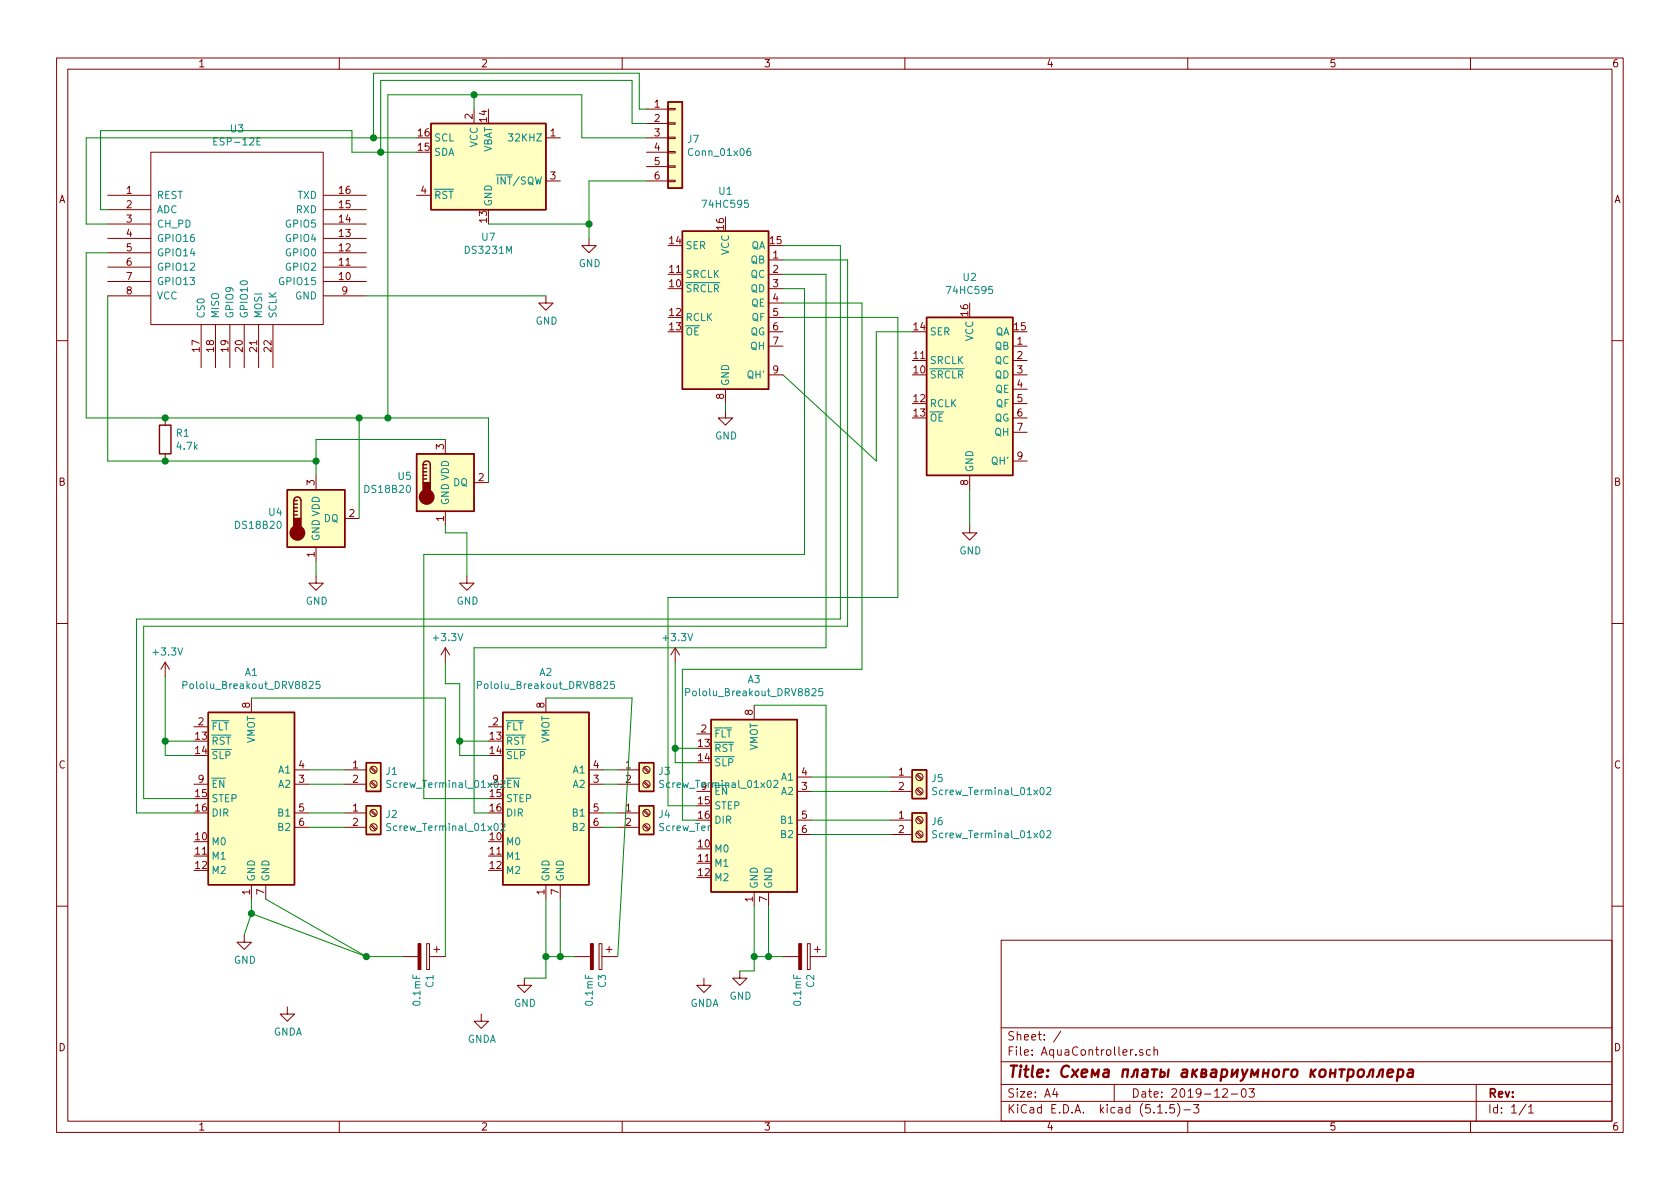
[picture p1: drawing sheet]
<svg xmlns="http://www.w3.org/2000/svg" width="297mm" height="210mm" viewBox="0 0 297 210" stroke-linecap="round" stroke-linejoin="round" font-family="sans-serif">
<g fill="none" stroke="#840000" stroke-width=".18">
<path d="M10 10.3h277v189.9h-277zM12 12.2h273v186.1h-273zM60 10.3v1.9M83.8 19.3v2.5M110 10.3v1.9M114.3 19.3h3.8M118.1 19.2h1.3v.2h-1.3zM160 10.3v1.9M210 10.3v1.9M260 10.3v1.9M19 34.5h7.7M19 39.6h7.7"/>
<path d="M19 37.1h7.7M26.7 26.9h30.4v30.5h-30.4zM57.1 34.5h7.7M57.1 39.6h7.7M57.1 37.1h7.7M73.7 34.5h2.5M96.5 24.4h2.6M96.5 32h2.6M114.3 21.8h3.8M114.3 24.4h3.8M114.3 26.9h3.8M114.3 29.5h3.8"/>
<path d="M114.3 32h3.8M118.1 29.3h1.3v.3h-1.3zM118.1 31.9h1.3v.2h-1.3zM118.1 26.8h1.3v.2h-1.3zM118.1 21.7h1.3v.3h-1.3zM118.1 24.3h1.3v.2h-1.3zM19 49.8h7.7M19 47.2h7.7M19 44.7h7.7M19 42.2h7.7M19 52.3h7.7M35.6 57.4v7.6"/>
<path d="M38.1 57.4v7.6M40.6 57.4v7.6M43.2 57.4v7.6M45.7 57.4v7.6M48.3 57.4v7.6M57.1 49.8h7.7M57.1 47.2h7.7M57.1 44.7h7.7M57.1 42.2h7.7M57.1 52.3h7.7M96.5 52.3v1.3h1.3l-1.3 1.3-1.3-1.3h1.3M104.1 42.2v1.2h1.3l-1.3 1.3-1.2-1.3h1.2"/>
<path d="M135.9 46h2.5M135.9 48.5h2.5M135.9 51h2.5M135.9 53.6h2.5M135.9 56.1h2.5M135.9 58.7h2.5M10 60.2h2M29.2 73.9v1.3M78.7 77.7v2.6M128.3 72.6v1.3h1.2l-1.2 1.3-1.3-1.3h1.3M128.3 68.8v2.6M135.9 61.2h2.5"/>
<path d="M135.9 66.3h2.5M179.1 61.2h2.5M179.1 63.7h2.5M179.1 66.3h2.5M179.1 68.8h2.5M179.1 71.4h2.5M179.1 73.9h2.5M179.1 76.4h2.5M285 60.2h2M29.2 80.3v1.2M55.9 84.1v2.5M55.9 96.8v2.5"/>
<path d="M61 91.7h2.5M78.7 90.4v2.6M83.8 85.3h2.6M171.4 93v1.2h1.3l-1.3 1.3-1.2-1.3h1.2M171.4 84.1v2.5M179.1 81.5h2.5M10 110.3h2M29.2 117.1v2.5M29.2 117.1l-.8 1.3M29.2 117.1l.8 1.3M55.9 101.8v1.3h1.2l-1.2 1.3-1.3-1.3h1.3M78.7 114.5l-.7 1.3"/>
<path d="M78.7 114.5v2.6M78.7 114.5l.8 1.3M82.5 101.8v1.3h1.3l-1.3 1.3-1.2-1.3h1.2M119.4 114.5l-.8 1.3M119.4 114.5v2.6M119.4 114.5l.7 1.3M285 110.3h2M34.3 128.5h2.5M34.3 138.7h2.5M44.4 123.4v2.6M52.1 138.7h2.5M52.1 136.1h2.5"/>
<path d="M61 138.7h3.8M61 136.1h3.8M65.5 138.3l.9 .9M65.5 135.8l.9 .8M65.7 138.2l.8 .8M65.7 135.6l.8 .9M86.4 128.5h2.5M86.4 138.7h2.5M96.5 123.4v2.6M104.1 138.7h2.6M104.1 136.1h2.6M109.2 138.7h3.8"/>
<path d="M109.2 136.1h3.8M113.8 138.3l.8 .9M113.8 135.8l.8 .8M113.9 138.2l.9 .8M113.9 135.6l.9 .9M123.2 129.8h2.5M133.3 124.7v2.5M141 139.9h2.5M141 137.4h2.5M157.5 139.9h3.8M157.5 137.4h3.8M162 139.6l.9 .9"/>
<path d="M162 137.1l.9 .8M162.2 139.4l.9 .9M162.2 136.9l.9 .8M44.4 156.5v2.5M47 156.5v2.5M52.1 143.8h2.5M52.1 146.3h2.5M61 143.8h3.8M61 146.3h3.8M65.5 146l.9 .8M65.5 143.4l.9 .9M65.7 145.8l.8 .8"/>
<path d="M65.7 143.3l.8 .8M96.5 156.5v2.5M99.1 156.5v2.5M104.1 143.8h2.6M104.1 146.3h2.6M109.2 143.8h3.8M109.2 146.3h3.8M113.8 146l.8 .8M113.8 143.4l.8 .9M113.9 145.8l.9 .8M113.9 143.3l.9 .8M133.3 157.7v2.6"/>
<path d="M135.9 157.7v2.6M141 145h2.5M141 147.6h2.5M157.5 145h3.8M157.5 147.6h3.8M162 147.2l.9 .9M162 144.7l.9 .8M162.2 147.1l.9 .8M162.2 144.5l.9 .9M10 160.2h2M43.2 165.3v1.3h1.2l-1.2 1.3-1.3-1.3h1.3M50.8 178v1.3h1.3l-1.3 1.3-1.3-1.3h1.3"/>
<path d="M71.1 169.2h2.8M75.4 166.9h.5v4.5h-.5zM75.9 169.2h2.8M76.7 167.9h1M77.2 167.4v1M85.1 179.3v1.3h1.3l-1.3 1.3-1.3-1.3h1.3M92.7 173v1.2h1.3l-1.3 1.3-1.3-1.3h1.3M101.6 169.2h2.8M105.9 166.9h.5v4.5h-.5zM106.4 169.2h2.8M107.2 167.9h1M107.7 167.4v1"/>
<path d="M124.5 173v1.2h1.2l-1.2 1.3-1.3-1.3h1.3M130.8 171.7v1.3h1.3l-1.3 1.2-1.3-1.2h1.3M138.4 169.2h2.8M142.7 166.9h.6v4.5h-.6zM143.3 169.2h2.7M144 167.9h1M144.5 167.4v1M177 166.3h108v32h-108zM285 160.2h2M60 198.3v1.9M110 198.3v1.9M160 198.3v1.9"/>
<path d="M177 194.8h108M177 191.8h108M177 187.8h108M177 181.8h108M186.5 192.5l-.4 1h1M186.8 193v1M187.6 182.3l-1.3 2M197 191.8v3M200.8 186.5v.1M202.1 185.7l-.4-.1-.2 .2v.2l.6 .2v.3h-.6M203.4 185.7l-.4-.1-.3 .3 .1 .6h.6M204 185.7l.3-.1 .3 .1 .1 .9"/>
<path d="M204 185.1v1.5M204.7 196.8h.8M206.2 196.7v.1M207.6 195.3h-.7l-.1 .7 .2-.1 .5 .1 .2 .2-.1 .5-.2 .1-.6-.1M208.2 195.1a1.71 1.71 0 0 1 0 2.3M209.3 196.3h1.2M210 198.3v1.9M211 195.3h1l-.5 .6 .4 .1v.7l-.2 .1-.7-.1M216.2 192.7l.2-.2h.4l.2 .5-.9 1h.9M217.7 193.5h1.1M219.6 192.7l.4-.2a.94 .94 0 0 1 0 1.5 .82 .82 0 0 1-.4-1.3zM220.8 192.5h1l-.5 .6 .4 .1v.7l-.2 .1-.7-.1"/>
<path d="M260 198.3v1.9M261 191.8v6.5M269.8 195.2l-1.2 2M270.3 195.8l.4-.5v1.5M270.3 196.8h.8"/>
<circle cx="66" cy="136.1" r=".63"/>
<circle cx="66" cy="138.7" r=".63"/>
<circle cx="114.3" cy="136.1" r=".63"/>
<circle cx="114.3" cy="138.7" r=".63"/>
<circle cx="162.6" cy="139.9" r=".63"/>
<circle cx="162.6" cy="137.4" r=".63"/>
<circle cx="66" cy="143.8" r=".63"/>
<circle cx="66" cy="146.3" r=".63"/>
<circle cx="114.3" cy="146.3" r=".63"/>
<circle cx="114.3" cy="143.8" r=".63"/>
<circle cx="162.6" cy="145" r=".63"/>
<circle cx="162.6" cy="147.6" r=".63"/>
</g>
<g fill="none" stroke="#840000" stroke-width=".41">
<path d="M189 188.6a.87 .87 0 0 0-1 0 .87 .87 0 0 0-.3 1 .69 .69 0 0 0 .3 .8 .69 .69 0 0 0 .8-.1M189.6 189.1l.9 1.3M190.7 189.1l-1.2 1.3M191.3 189.8l.9-.2v-.4l-.6-.1-.3 .3v.9l.2 .1 .5-.1M193 190.4l.1-1.3 .5 1.1 .7-1.1-.2 1.3M195.2 189.2h.8l-.1 1.2M196.1 189.6l-.7 .1a.4 .4 0 0 0-.4 .3 .4 .4 0 0 0 .3 .4l.7-.1M198.4 190.4l.2-1.3h.9l-.2 1.3M200.1 190.4l.3-.2 .3-1 .5-.1-.2 1.3M202.1 189.2h.8l-.1 1.2M202.9 189.6l-.6 .1a.4 .4 0 0 0-.4 .3 .4 .4 0 0 0 .3 .4l.6-.1M203.7 189.1h.9"/>
<path d="M204.1 189.1l-.1 1.3M205.3 189.1l-.2 1.3h.5a.52 .52 0 0 0 .3-.7l-.7-.1M206.6 189.1l-.1 1.3M209.1 189.2h.8l-.1 1.2M209.9 189.6l-.7 .1a.41 .41 0 0 0-.3 .3 .41 .41 0 0 0 .2 .4l.7-.1M210.9 189.1l-.2 1.3M211 189.7l.5 .7M211.7 189.1l-.9 .8M212.5 189.8l.6-.1 .2-.3-.3-.3h-.5l-.1 1.3 .8-.1 .1-.2-.1-.2-.3-.1M214.2 189.2h.8v1.2M215.1 189.6l-.7 .1a.4 .4 0 0 0-.3 .3 .4 .4 0 0 0 .2 .4l.7-.1M216.1 189.2h.7l.2 .3-.1 .6a.66 .66 0 0 1-1 .2"/>
<path d="M216.1 189.1l-.3 2M217.9 189.1l-.2 1.3 1.1-1.3-.1 1.3M219.6 189.1l.3 1.3M220.6 189.1l-.9 1.8-.3 .2M221.2 190.4l.1-1.3 .5 1.1 .7-1.1-.2 1.3M223.4 189.8h.8M223.4 189.1l-.1 1.3M224.3 189.1l-.2 1.3M225.2 189.3a.53 .53 0 0 1 .6-.2 .53 .53 0 0 1 .4 .4l-.1 .6a.54 .54 0 0 1-.5 .4 .54 .54 0 0 1-.6-.4zM227.8 189.1h-.7l-.2 1.3M228.5 189.3a.53 .53 0 0 1 .5-.2 .53 .53 0 0 1 .4 .4l-.1 .6a.54 .54 0 0 1-.5 .4 .54 .54 0 0 1-.5-.4zM231.9 189.1l-.2 1.3"/>
<path d="M232 189.7l.4 .7M232.6 189.1l-.9 .8M233.6 189.2a.54 .54 0 0 1 .8 .3l-.1 .6a.56 .56 0 0 1-.5 .4 .56 .56 0 0 1-.6-.4l.1-.6zM235.2 189.8h.9M235.3 189.1l-.2 1.3M236.1 189.1l-.1 1.3M236.8 189.1h1M237.3 189.1l-.2 1.3M238.4 189.2h.8l.1 .3v.6a.66 .66 0 0 1-1 .2M238.4 189.1l-.2 2M240.3 189.2a.54 .54 0 0 1 .9 .3l-.1 .6a.56 .56 0 0 1-.5 .4 .56 .56 0 0 1-.6-.4l.1-.6zM241.7 190.4l.3-.2 .3-1 .5-.1-.1 1.3"/>
<path d="M243.4 190.4l.4-.2 .3-1 .5-.1-.2 1.3M245.3 189.8l1-.2v-.4h-.8l-.2 1 .2 .2 .6-.1M247.2 189.2l.6-.1 .3 .2v.2l-.1 .8a.69 .69 0 0 1-.9 0M247.2 189.1l-.2 2M249 189.2h.8l-.1 1.2M249.9 189.6l-.7 .1a.4 .4 0 0 0-.4 .3 .4 .4 0 0 0 .3 .4l.7-.1"/>
</g>
<g fill="#ffffc2" stroke="#ffffc2" stroke-width=".18">
<path d="M113 142.5h2.6v5.1h-2.6z"/>
<path d="M125.7 127.2h15.3v30.5h-15.3z"/>
<path d="M88.9 126h15.2v30.5h-15.2z"/>
<path d="M161.3 136.1h2.5v5.1h-2.5z"/>
<path d="M161.3 143.8h2.5v5h-2.5z"/>
<path d="M113 134.9h2.6v5h-2.6z"/>
<path d="M163.8 56.1h15.3v28h-15.3z"/>
<path d="M64.8 134.9h2.5v5h-2.5z"/>
<path d="M64.8 142.5h2.5v5.1h-2.5z"/>
<path d="M118.1 18h2.5v15.3h-2.5z"/>
<path d="M73.7 80.3h10.1v10.1h-10.1z"/>
<path d="M50.8 86.6h10.2v10.2h-10.2z"/>
<path d="M36.8 126h15.3v30.5h-15.3z"/>
<path d="M120.6 40.9h15.3v27.9h-15.3z"/>
<path d="M76.2 21.8h20.3v15.3h-20.3z"/>
</g>
<g fill="none" stroke="#840000" stroke-width=".25">
<path d="M118.1 18h2.5v15.3h-2.5zM76.2 21.8h20.3v15.3h-20.3zM120.6 40.9h15.3v27.9h-15.3zM163.8 56.1h15.3v28h-15.3zM28.2 75.2h2v5.1h-2zM50.8 86.6h10.2v10.2h-10.2zM51.9 88.5a.63 .63 0 0 1 .7-.6 .63 .63 0 0 1 .6 .6v3.2M51.9 91.1h.7M51.9 90.4h.7M51.9 89.8h.7M51.9 89.1h.7M51.9 88.5v3.2"/>
<path d="M51.9 88.5h.7M73.7 80.3h10.1v10.1h-10.1zM74.8 82.2a.63 .63 0 0 1 .6-.7 .63 .63 0 0 1 .7 .7v3.1M74.8 84.7h.6M74.8 84.1h.6M74.8 83.4h.6M74.8 82.8h.6M74.8 82.2v3.1M74.8 82.2h.6M36.8 126h15.3v30.5h-15.3zM64.8 134.9h2.5v5h-2.5zM88.9 126h15.2v30.5h-15.2z"/>
<path d="M113 134.9h2.6v5h-2.6zM125.7 127.2h15.3v30.5h-15.3zM161.3 136.1h2.5v5.1h-2.5zM64.8 142.5h2.5v5.1h-2.5zM113 142.5h2.6v5.1h-2.6zM161.3 143.8h2.5v5h-2.5z"/>
</g>
<g fill="none" stroke="#008484" stroke-width=".18">
<path d="M46.1 24.4h-.7v1.2h.7M87.7 30.9h.6M132.7 26.2l-.4 .1a.87 .87 0 0 0 0 1.2l.4-.1v-.6l-.4-.1-.2 .3M32.3 121.2l.7-.1v-.5l-.7-.1v1.3M54.7 120.6l.4-.1 .3 .3-.1 .3-.7 .7h.8M56.5 120.5h-.6v.6l.2-.1 .4 .1v.5l-.1 .2-.5-.2M69.1 138.1l-.5-.1-.2 .1 .1 .5 .5 .2 .1 .2-.2 .3-.5-.1M84.4 121.2l.7-.1v-.5l-.7-.1v1.3M88.6 138.1l.5-.1 .2 .3-.1 .3-.7 .7h.8M106.7 120.6l.5-.1 .2 .3v.3l-.7 .7h.7M108.6 120.5h-.6l-.1 .6 .2-.1 .5 .1v.5l-.2 .2-.5-.2M117.3 138.1l-.4-.1-.2 .1v.5l.6 .2v.2l-.2 .3-.5-.1"/>
<path d="M121.2 122.4l.7-.1v-.4l-.7-.1v1.2M136.8 138.1l.5-.1 .2 .3v.3l-.7 .7h.7M143.6 121.9l.4-.1 .3 .3-.1 .2-.7 .7h.8M145.4 121.8h-.6v.6l.2-.2 .4 .2v.5l-.1 .1-.5-.1M165.6 139.3h-.5l-.2 .1 .1 .4 .6 .2v.3l-.2 .2h-.5M185.1 139.4l.5-.1 .2 .3v.2l-.8 .7h.8M69.1 145.7l-.5-.1-.2 .1 .1 .5 .5 .2 .1 .3-.2 .2-.5-.1M88.6 145.7l.5-.1 .2 .4-.1 .2-.7 .7h.8M117.3 145.7l-.4-.1-.2 .1v.5l.6 .2v.3l-.2 .2-.5-.1M136.8 145.7l.5-.1 .2 .4v.2l-.7 .7h.7M165.6 147l-.5-.1-.2 .1 .1 .4 .6 .3v.2l-.2 .3-.5-.1M185.1 147l.5-.1 .2 .3v.2l-.8 .8h.8"/>
</g>
<g fill="#840000" stroke="#840000" stroke-width=".18">
<path d="M104.4 166.9h.5v4.5h-.5z"/>
<path d="M141.2 166.9h.5v4.5h-.5z"/>
<path d="M73.9 166.9h.5v4.5h-.5z"/>
</g>
<g fill="#840000" stroke="#840000" stroke-width=".25">
<path d="M74.8 85.3h1.3v1.9h-1.3z"/>
<path d="M51.9 91.7h1.3v1.9h-1.3z"/>
<circle cx="75.4" cy="87.9" r="1.27"/>
<circle cx="52.6" cy="94.2" r="1.27"/>
</g>
<g fill="none" stroke="#008400" stroke-width=".18">
<path d="M83.8 16.8v2.5M114.3 19.3h-1.3v-6.4h-47v11.5M73.7 24.4h-58.5v15.2h3.8M73.7 26.9h-11.5v-3.8h-44.4v14h1.2M86.4 39.6h17.7M114.3 21.8h-2.5v-7.6h-44.5v12.7M114.3 24.4h-11.4v-7.6h-34.3v57.1M114.3 32h-10.2v10.2M19 44.7h-3.8v29.2h71.2v11.4M19 52.3v29.2h36.9M64.8 52.3h31.7M138.4 48.5h7.6v66h-62.2v29.3h2.6"/>
<path d="M138.4 43.4h10.2v66.1h-124.5v34.3h10.2M138.4 46h11.5v64.7h-124.5v30.5h8.9M138.4 51h3.8v47h-67.3v43.2h11.5M138.4 56.1h20.3v49.6h-40.6v36.8h5.1M138.4 53.6h14v64.8h-31.8v26.6h2.6M161.3 58.7h-6.4v22.8l-16.5-15.2M63.5 73.9v17.8M78.7 77.7h-22.8v6.4M128.3 71.4v1.2M55.9 99.3v2.5M78.7 93v1.2h3.8v7.6M171.4 86.6v6.4"/>
<path d="M29.2 119.6v14h5.1M78.7 117.1v3.8h2.6v12.7h5.1M119.4 117.1v17.8h3.8M29.2 131.1h5.1M44.4 123.4h34.3v45.8M54.6 138.7h6.4M54.6 136.1h6.4M81.3 131.1h5.1M96.5 123.4h15.3l-2.6 45.8M106.7 138.7h2.5M106.7 136.1h2.5M119.4 132.3h3.8"/>
<path d="M133.3 124.7h12.7v44.5M143.5 137.4h14M143.5 139.9h14M44.4 159v2.5M47 159l17.8 10.2M54.6 143.8h6.4M54.6 146.3h6.4M96.5 159v14h-3.8M99.1 159v10.2M106.7 143.8h2.5M106.7 146.3h2.5M143.5 145h14"/>
<path d="M143.5 147.6h14M44.4 161.5l-1.2 3.8M44.4 161.5l20.4 7.7M64.8 169.2h6.3M96.5 169.2h5.1M133.3 169.2h5.1M133.3 160.3v11.4h-2.5M135.9 160.3v8.9"/>
</g>
<g fill="#008400" stroke="#008400" stroke-width=".25">
<circle cx="135.9" cy="169.2" r=".51"/>
<circle cx="29.2" cy="73.9" r=".51"/>
<circle cx="63.5" cy="73.9" r=".51"/>
<circle cx="67.3" cy="26.9" r=".51"/>
<circle cx="99.1" cy="169.2" r=".51"/>
<circle cx="29.2" cy="131.1" r=".51"/>
<circle cx="133.4" cy="169.2" r=".51"/>
<circle cx="83.8" cy="16.8" r=".51"/>
<circle cx="96.5" cy="169.2" r=".51"/>
<circle cx="66" cy="24.4" r=".51"/>
<circle cx="55.9" cy="81.5" r=".51"/>
<circle cx="68.6" cy="73.9" r=".51"/>
<circle cx="29.2" cy="81.5" r=".51"/>
<circle cx="104.1" cy="39.6" r=".51"/>
<circle cx="81.3" cy="131.1" r=".51"/>
<circle cx="64.8" cy="169.2" r=".51"/>
<circle cx="119.4" cy="132.3" r=".51"/>
<circle cx="44.5" cy="161.5" r=".51"/>
</g>
<text font-size="2.8" fill="#840000" x="178" y="190.5">Title:</text>
<g font-size="2.1" fill="#840000">
<text x="178" y="184">Sheet: /</text>
<text x="178" y="186.7">File: AquaController.sch</text>
<text x="178" y="196.9">KiCad E.D.A. kicad (5.1.5)-3</text>
<text x="178" y="194.1">Size: A4</text>
<text x="200" y="194.1">Date: 2019-12-03</text>
<text x="263" y="194.1">Rev:</text>
<text x="263" y="196.9">Id: 1/1</text>
</g>
<g font-size="1.8" fill="#840000">
<text x="35" y="11.9">1</text>
<text x="85" y="11.9">2</text>
<text x="135" y="11.9">3</text>
<text x="185" y="11.9">4</text>
<text x="235" y="11.9">5</text>
<text x="285" y="11.9">6</text>
<text x="83.6" y="21.1" transform="rotate(-90 83.6 21.1)">2</text>
<text x="86.1" y="21.5" transform="rotate(-90 86.1 21.5)">14</text>
<text x="115.7" y="19">1</text>
<text x="115.7" y="21.6">2</text>
<text x="74" y="26.7">15</text>
<text x="74" y="24.1">16</text>
<text x="97.3" y="24.1">1</text>
<text x="115.7" y="24.1">3</text>
<text x="115.7" y="26.7">4</text>
<text x="115.7" y="29.2">5</text>
<text x="10.4" y="35.9">A</text>
<text x="22.4" y="34.3">1</text>
<text x="60" y="34.3">16</text>
<text x="74.4" y="34.3">4</text>
<text x="97.3" y="31.7">3</text>
<text x="115.7" y="31.7">6</text>
<text x="285.4" y="35.9">A</text>
<text x="22.4" y="36.8">2</text>
<text x="22.4" y="39.4">3</text>
<text x="22.4" y="41.9">4</text>
<text x="60" y="41.9">13</text>
<text x="60" y="39.4">14</text>
<text x="60" y="36.8">15</text>
<text x="86.1" y="39.3" transform="rotate(-90 86.1 39.3)">13</text>
<text x="128" y="40.6" transform="rotate(-90 128 40.6)">16</text>
<text x="22.4" y="44.4">5</text>
<text x="22.4" y="47">6</text>
<text x="60" y="47">11</text>
<text x="60" y="44.4">12</text>
<text x="118.4" y="43.2">14</text>
<text x="136.2" y="43.2">15</text>
<text x="136.7" y="45.7">1</text>
<text x="22.4" y="49.5">7</text>
<text x="22.4" y="52.1">8</text>
<text x="60" y="49.5">10</text>
<text x="60.5" y="52.1">9</text>
<text x="118.4" y="50.8">10</text>
<text x="118.4" y="48.3">11</text>
<text x="136.7" y="48.3">2</text>
<text x="136.7" y="50.8">3</text>
<text x="136.7" y="53.3">4</text>
<text x="118.4" y="55.9">12</text>
<text x="118.4" y="58.4">13</text>
<text x="136.7" y="55.9">5</text>
<text x="136.7" y="58.4">6</text>
<text x="161.6" y="58.4">14</text>
<text x="171.2" y="55.8" transform="rotate(-90 171.2 55.8)">16</text>
<text x="179.4" y="58.4">15</text>
<text x="35.3" y="62.2" transform="rotate(-90 35.3 62.2)">17</text>
<text x="37.8" y="62.2" transform="rotate(-90 37.8 62.2)">18</text>
<text x="40.4" y="62.2" transform="rotate(-90 40.4 62.2)">19</text>
<text x="42.9" y="62.2" transform="rotate(-90 42.9 62.2)">20</text>
<text x="45.5" y="62.2" transform="rotate(-90 45.5 62.2)">21</text>
<text x="48" y="62.2" transform="rotate(-90 48 62.2)">22</text>
<text x="136.7" y="61">7</text>
<text x="161.6" y="63.5">11</text>
<text x="179.9" y="61">1</text>
<text x="179.9" y="63.5">2</text>
<text x="128" y="70.6" transform="rotate(-90 128 70.6)">8</text>
<text x="136.7" y="66">9</text>
<text x="161.6" y="66">10</text>
<text x="161.6" y="71.1">12</text>
<text x="179.9" y="66">3</text>
<text x="179.9" y="68.6">4</text>
<text x="179.9" y="71.1">5</text>
<text x="161.6" y="73.7">13</text>
<text x="179.9" y="73.7">6</text>
<text x="179.9" y="76.2">7</text>
<text x="78.5" y="79.5" transform="rotate(-90 78.5 79.5)">3</text>
<text x="179.9" y="81.3">9</text>
<text x="10.4" y="85.9">B</text>
<text x="55.6" y="85.8" transform="rotate(-90 55.6 85.8)">3</text>
<text x="84.6" y="85.1">2</text>
<text x="171.2" y="85.8" transform="rotate(-90 171.2 85.8)">8</text>
<text x="285.4" y="85.9">B</text>
<text x="61.7" y="91.4">2</text>
<text x="78.5" y="92.2" transform="rotate(-90 78.5 92.2)">1</text>
<text x="55.6" y="98.5" transform="rotate(-90 55.6 98.5)">1</text>
<text x="44.2" y="125.2" transform="rotate(-90 44.2 125.2)">8</text>
<text x="96.3" y="125.2" transform="rotate(-90 96.3 125.2)">8</text>
<text x="34.6" y="130.8">13</text>
<text x="35.1" y="128.3">2</text>
<text x="86.7" y="130.8">13</text>
<text x="87.1" y="128.3">2</text>
<text x="124" y="129.5">2</text>
<text x="133.1" y="126.5" transform="rotate(-90 133.1 126.5)">8</text>
<text x="10.4" y="135.9">C</text>
<text x="34.6" y="133.3">14</text>
<text x="52.9" y="135.9">4</text>
<text x="62.4" y="135.9">1</text>
<text x="86.7" y="133.3">14</text>
<text x="104.9" y="135.9">4</text>
<text x="110.6" y="135.9">1</text>
<text x="123.5" y="132.1">13</text>
<text x="123.5" y="134.6">14</text>
<text x="141.8" y="137.2">4</text>
<text x="158.9" y="137.2">1</text>
<text x="285.4" y="135.9">C</text>
<text x="34.6" y="141">15</text>
<text x="34.6" y="143.5">16</text>
<text x="35.1" y="138.4">9</text>
<text x="52.9" y="138.4">3</text>
<text x="52.9" y="143.5">5</text>
<text x="62.4" y="138.4">2</text>
<text x="62.4" y="143.5">1</text>
<text x="86.7" y="141">15</text>
<text x="86.7" y="143.5">16</text>
<text x="87.1" y="138.4">9</text>
<text x="104.9" y="138.4">3</text>
<text x="104.9" y="143.5">5</text>
<text x="110.6" y="143.5">1</text>
<text x="110.6" y="138.4">2</text>
<text x="123.5" y="142.2">15</text>
<text x="141.8" y="139.7">3</text>
<text x="158.9" y="139.7">2</text>
<text x="34.6" y="148.6">10</text>
<text x="52.9" y="146">6</text>
<text x="62.4" y="146">2</text>
<text x="86.7" y="148.6">10</text>
<text x="104.9" y="146">6</text>
<text x="110.6" y="146">2</text>
<text x="123.5" y="149.9">10</text>
<text x="123.5" y="144.8">16</text>
<text x="141.8" y="144.8">5</text>
<text x="141.8" y="147.3">6</text>
<text x="158.9" y="144.8">1</text>
<text x="158.9" y="147.3">2</text>
<text x="34.6" y="151.1">11</text>
<text x="34.6" y="153.7">12</text>
<text x="86.7" y="151.1">11</text>
<text x="86.7" y="153.7">12</text>
<text x="123.5" y="152.4">11</text>
<text x="123.5" y="154.9">12</text>
<text x="44.2" y="158.2" transform="rotate(-90 44.2 158.2)">1</text>
<text x="46.7" y="158.2" transform="rotate(-90 46.7 158.2)">7</text>
<text x="96.3" y="158.2" transform="rotate(-90 96.3 158.2)">1</text>
<text x="98.8" y="158.2" transform="rotate(-90 98.8 158.2)">7</text>
<text x="133.1" y="159.5" transform="rotate(-90 133.1 159.5)">1</text>
<text x="135.6" y="159.5" transform="rotate(-90 135.6 159.5)">7</text>
<text x="10.4" y="185.9">D</text>
<text x="285.4" y="185.9">D</text>
<text x="35" y="199.9">1</text>
<text x="85" y="199.9">2</text>
<text x="135" y="199.9">3</text>
<text x="185" y="199.9">4</text>
<text x="235" y="199.9">5</text>
<text x="285" y="199.9">6</text>
</g>
<g font-size="1.8" fill="#008484">
<text x="40.8" y="23.4">U3</text>
<text x="38.3" y="25.7">ESP-12E</text>
<text x="76.7" y="27.6">SDA</text>
<text x="76.7" y="25">SCL</text>
<text x="84.5" y="26.1" transform="rotate(-90 84.5 26.1)">VCC</text>
<text x="87" y="27.2" transform="rotate(-90 87 27.2)">VBAT</text>
<text x="90.4" y="25">32KHZ</text>
<text x="121.6" y="25.3">J7</text>
<text x="122" y="27.6">Conn_01x06</text>
<text x="27.7" y="35.2">REST</text>
<text x="52.6" y="35.2">TXD</text>
<text x="76.7" y="35.2">RST</text>
<text x="88.4" y="32.6">INT/SQW</text>
<text x="127.2" y="34.4">U1</text>
<text x="27.7" y="37.7">ADC</text>
<text x="27.7" y="40.3">CH_PD</text>
<text x="50.7" y="40.3">GPIO5</text>
<text x="52.4" y="37.7">RXD</text>
<text x="87" y="36.6" transform="rotate(-90 87 36.6)">GND</text>
<text x="124.5" y="36.7">74HC595</text>
<text x="27.7" y="42.8">GPIO16</text>
<text x="27.7" y="45.3">GPIO14</text>
<text x="27.7" y="47.9">GPIO12</text>
<text x="50.7" y="47.9">GPIO2</text>
<text x="50.7" y="45.3">GPIO0</text>
<text x="50.7" y="42.8">GPIO4</text>
<text x="82.4" y="44.9">DS3231M</text>
<text x="85.2" y="42.6">U7</text>
<text x="102.3" y="47.2">GND</text>
<text x="121.2" y="44.1">SER</text>
<text x="128.9" y="45.1" transform="rotate(-90 128.9 45.1)">VCC</text>
<text x="132.7" y="46.6">QB</text>
<text x="132.7" y="44.1">QA</text>
<text x="27.7" y="50.4">GPIO13</text>
<text x="27.7" y="53">VCC</text>
<text x="49.7" y="50.4">GPIO15</text>
<text x="52.2" y="53">GND</text>
<text x="121.2" y="51.7">SRCLR</text>
<text x="121.2" y="49.1">SRCLK</text>
<text x="132.7" y="49.1">QC</text>
<text x="132.7" y="51.7">QD</text>
<text x="167.7" y="52">74HC595</text>
<text x="170.3" y="49.7">U2</text>
<text x="36.2" y="56.4" transform="rotate(-90 36.2 56.4)">CS0</text>
<text x="38.7" y="56.4" transform="rotate(-90 38.7 56.4)">MISO</text>
<text x="41.3" y="56.4" transform="rotate(-90 41.3 56.4)">GPIO9</text>
<text x="43.8" y="56.4" transform="rotate(-90 43.8 56.4)">GPIO10</text>
<text x="46.4" y="56.4" transform="rotate(-90 46.4 56.4)">MOSI</text>
<text x="48.9" y="56.4" transform="rotate(-90 48.9 56.4)">SCLK</text>
<text x="94.7" y="57.4">GND</text>
<text x="121.2" y="56.8">RCLK</text>
<text x="121.2" y="59.3">OE</text>
<text x="132.6" y="59.3">QG</text>
<text x="132.8" y="54.2">QE</text>
<text x="132.9" y="56.8">QF</text>
<text x="164.3" y="59.3">SER</text>
<text x="175.9" y="59.3">QA</text>
<text x="132.7" y="61.8">QH</text>
<text x="164.3" y="64.4">SRCLK</text>
<text x="172.1" y="60.4" transform="rotate(-90 172.1 60.4)">VCC</text>
<text x="175.9" y="61.8">QB</text>
<text x="175.9" y="64.4">QC</text>
<text x="128.9" y="68.3" transform="rotate(-90 128.9 68.3)">GND</text>
<text x="132.3" y="66.9">QH'</text>
<text x="164.3" y="66.9">SRCLR</text>
<text x="175.9" y="66.9">QD</text>
<text x="176" y="69.5">QE</text>
<text x="31.2" y="77.2">R1</text>
<text x="126.4" y="77.7">GND</text>
<text x="164.3" y="72">RCLK</text>
<text x="164.3" y="74.5">OE</text>
<text x="175.8" y="74.5">QG</text>
<text x="175.9" y="77.1">QH</text>
<text x="176.1" y="72">QF</text>
<text x="31.4" y="79.5">4.7k</text>
<text x="172.1" y="83.6" transform="rotate(-90 172.1 83.6)">GND</text>
<text x="175.5" y="82.2">QH'</text>
<text x="64.7" y="87.2">DS18B20</text>
<text x="70.4" y="84.9">U5</text>
<text x="79.4" y="89.4" transform="rotate(-90 79.4 89.4)">GND VDD</text>
<text x="80.2" y="86">DQ</text>
<text x="41.8" y="93.5">DS18B20</text>
<text x="47.6" y="91.2">U4</text>
<text x="56.5" y="95.8" transform="rotate(-90 56.5 95.8)">GND VDD</text>
<text x="57.3" y="92.3">DQ</text>
<text x="169.6" y="98">GND</text>
<text x="54.1" y="106.9">GND</text>
<text x="80.7" y="106.9">GND</text>
<text x="76.8" y="113.4">+3.3V</text>
<text x="117.4" y="113.4">+3.3V</text>
<text x="27.3" y="115.9">+3.3V</text>
<text x="43.3" y="119.5">A1</text>
<text x="95.4" y="119.5">A2</text>
<text x="33.1" y="121.8">Pololu_Breakout_DRV8825</text>
<text x="85.2" y="121.8">Pololu_Breakout_DRV8825</text>
<text x="122" y="123.1">Pololu_Breakout_DRV8825</text>
<text x="132.2" y="120.8">A3</text>
<text x="37.3" y="131.7">RST</text>
<text x="37.3" y="129.2">FLT</text>
<text x="45.1" y="131.6" transform="rotate(-90 45.1 131.6)">VMOT</text>
<text x="89.4" y="131.7">RST</text>
<text x="89.4" y="129.2">FLT</text>
<text x="97.2" y="131.6" transform="rotate(-90 97.2 131.6)">VMOT</text>
<text x="126.2" y="130.4">FLT</text>
<text x="37.3" y="134.2">SLP</text>
<text x="49.3" y="136.8">A1</text>
<text x="68.3" y="137">J1</text>
<text x="89.4" y="134.2">SLP</text>
<text x="101.4" y="136.8">A1</text>
<text x="116.5" y="137">J3</text>
<text x="126.2" y="133">RST</text>
<text x="126.2" y="135.5">SLP</text>
<text x="134" y="132.9" transform="rotate(-90 134 132.9)">VMOT</text>
<text x="37.3" y="141.9">STEP</text>
<text x="37.3" y="139.3">EN</text>
<text x="49.3" y="139.3">A2</text>
<text x="69.1" y="139.3">Screw_Terminal_01x02</text>
<text x="89.4" y="141.9">STEP</text>
<text x="89.4" y="139.3">EN</text>
<text x="101.4" y="139.3">A2</text>
<text x="117.4" y="139.3">Screw_Terminal_01x02</text>
<text x="124" y="139.7">9</text>
<text x="126.2" y="143.1">STEP</text>
<text x="126.2" y="140.6">EN</text>
<text x="138.2" y="140.6">A2</text>
<text x="138.2" y="138">A1</text>
<text x="164.8" y="138.3">J5</text>
<text x="165.6" y="140.6">Screw_Terminal_01x02</text>
<text x="37.3" y="149.5">M0</text>
<text x="37.3" y="144.4">DIR</text>
<text x="49.3" y="144.4">B1</text>
<text x="49.3" y="146.9">B2</text>
<text x="68.3" y="144.6">J2</text>
<text x="69.1" y="147">Screw_Terminal_01x02</text>
<text x="89.4" y="149.5">M0</text>
<text x="89.4" y="144.4">DIR</text>
<text x="101.4" y="144.4">B1</text>
<text x="101.4" y="146.9">B2</text>
<text x="116.5" y="144.6">J4</text>
<text x="117.4" y="147">Screw_Terminal_01x02</text>
<text x="126.2" y="145.7">DIR</text>
<text x="138.2" y="145.7">B1</text>
<text x="138.2" y="148.2">B2</text>
<text x="164.8" y="145.9">J6</text>
<text x="165.6" y="148.2">Screw_Terminal_01x02</text>
<text x="37.3" y="152">M1</text>
<text x="37.3" y="154.6">M2</text>
<text x="45.1" y="156" transform="rotate(-90 45.1 156)">GND</text>
<text x="47.6" y="156" transform="rotate(-90 47.6 156)">GND</text>
<text x="89.4" y="152">M1</text>
<text x="89.4" y="154.6">M2</text>
<text x="97.2" y="156" transform="rotate(-90 97.2 156)">GND</text>
<text x="99.7" y="156" transform="rotate(-90 99.7 156)">GND</text>
<text x="126.2" y="150.7">M0</text>
<text x="126.2" y="153.3">M1</text>
<text x="126.2" y="155.8">M2</text>
<text x="134" y="157.2" transform="rotate(-90 134 157.2)">GND</text>
<text x="136.5" y="157.2" transform="rotate(-90 136.5 157.2)">GND</text>
<text x="41.4" y="170.4">GND</text>
<text x="74.3" y="177.7" transform="rotate(-90 74.3 177.7)">0.1mF</text>
<text x="76.7" y="174.6" transform="rotate(-90 76.7 174.6)">C1</text>
<text x="90.9" y="178">GND</text>
<text x="104.8" y="177.7" transform="rotate(-90 104.8 177.7)">0.1mF</text>
<text x="107.1" y="174.6" transform="rotate(-90 107.1 174.6)">C3</text>
<text x="122" y="178">GNDA</text>
<text x="129" y="176.8">GND</text>
<text x="141.7" y="177.7" transform="rotate(-90 141.7 177.7)">0.1mF</text>
<text x="144" y="174.6" transform="rotate(-90 144 174.6)">C2</text>
<text x="48.3" y="183.1">GNDA</text>
<text x="82.6" y="184.4">GNDA</text>
</g>
</svg>
